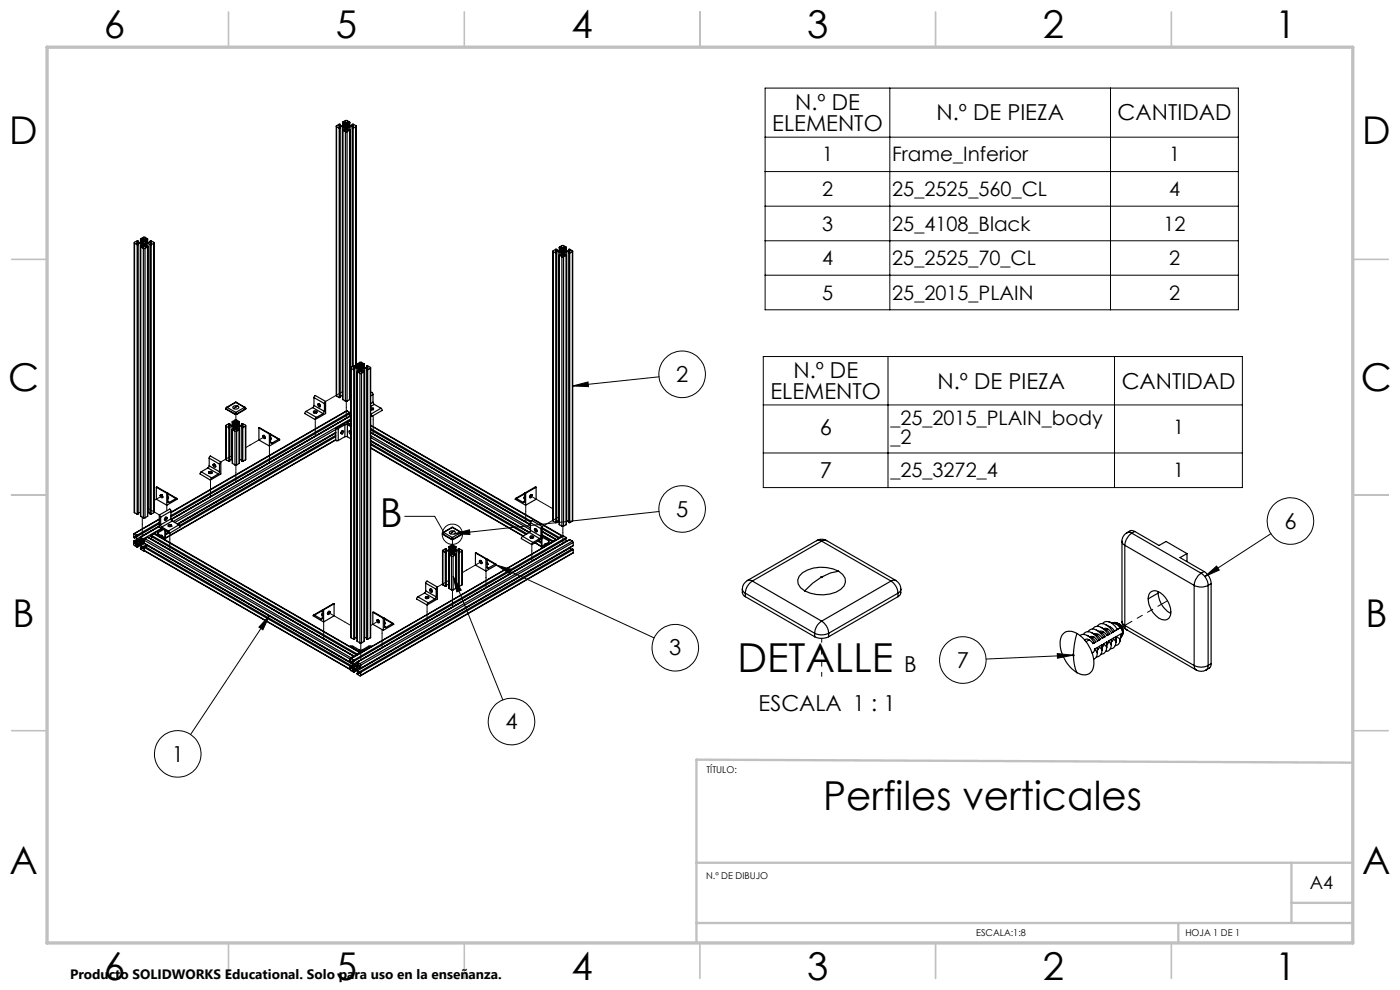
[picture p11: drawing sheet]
<svg xmlns="http://www.w3.org/2000/svg" width="297mm" height="210mm" viewBox="0 0 297 210" stroke-linecap="round" stroke-linejoin="round" font-family="sans-serif">
<g fill="none" stroke="#000" stroke-width=".21">
<path d="M162.3 18.7h100.4v47h-100.4zM188.8 18.7v47M235.6 18.7v47M162.3 29.1h100.4M162.3 36.4h100.4M162.3 43.7h100.4M162.3 51.1h100.4M162.3 58.4h100.4M139.8 79.9l-18.3 2M161.9 75.6h101.7v27.8h-101.7zM188.4 75.6v27.8M236.4 75.6v27.8"/>
<path d="M121.5 81.9l3.2-.9 .1 1zM161.9 85.9h101.7M161.9 96.1h101.7M85.9 109.5h6.3l1.7 3.1M96.3 113.2l3.3-.8 .1 1zM105.3 119.9l33.5 15.4M105.3 119.9l3.2 .9-.4 .9zM139.8 108.5l-43.5 4.7M269.6 113.2l-14 9.1M57.2 130.6l-16.8 25.2M57.2 130.6l-1.4 3-.9-.6zM96.1 122.3l10.6 26.2"/>
<path d="M96.1 122.3l1.8 2.9-1 .3zM224.3 138.6l3.3 .4-3.3 .6zM227.6 139l-18.4 .8M255.6 122.3l2.5-2.2 .6 .8z"/>
<circle cx="144.7" cy="79.4" r="4.9"/>
<circle cx="96" cy="113.3" r="2.15"/>
<circle cx="144.7" cy="108" r="4.9"/>
<circle cx="273.7" cy="110.5" r="4.9"/>
<circle cx="143.3" cy="137.4" r="4.9"/>
<circle cx="37.7" cy="159.9" r="4.9"/>
<circle cx="108.5" cy="153.1" r="4.9"/>
<circle cx="204.2" cy="140" r="4.9"/>
</g>
<g fill="none" stroke="#c0c0c0" stroke-width=".35">
<path d="M48.5 2.5v7.5M98.5 2.5v7.5M148.5 2.5v7.5M198.5 2.5v7.5M248.5 2.5v7.5M2.5 55h7.5M287 55h7.5M2.5 105h7.5M287 105h7.5M2.5 155h7.5M287 155h7.5M48.5 200v7.5"/>
<path d="M98.5 200v7.5M148.5 200v7.5M198.5 200v7.5M248.5 200v7.5"/>
</g>
<path d="M287 161.8l-139.3-.7v38.9M147.7 195.8h139.3M147.7 183h139.3M250 195.8v4.2M274 183v12.8M274 191.5h13" fill="none" stroke="#c0c0c0" stroke-width=".5"/>
<path d="M10 10h277v190h-277z" fill="none" stroke="#c0c0c0" stroke-width=".7"/>
<path d="M121.5 81.9l3.2-.9 .1 1zM105.3 119.9l3.2 .9-.4 .9zM96.3 113.2l3.3-.8 .1 1zM96.1 122.3l1.8 2.9-1 .3zM57.2 130.6l-1.4 3-.9-.6zM255.6 122.3l2.5-2.2 .6 .8zM224.3 138.6l3.3 .4-3.3 .6z" fill="#000"/>
<g fill="none" stroke="#000" stroke-width=".25">
<path d="M71.3 26.8l.1 57.2M71.4 26.9l.6 .3M71.4 26.9v57.1M72 26.6v.1h.6M72 26.6v.1M72 27.2v57.1M72 26.8l-.1 .1 .3 .3h-.2M72 26.8h.6M72 26.8v.2M72.1 26.4l-.1-.1-.6 .4v.2M72.1 26.4l-.1 .2M72.1 26.4v.3"/>
<path d="M72.2 27.1v57.2h-.2M72.2 26.4v.3M72.6 26.8l.3 .1M72.6 26.8l.1 58M72.7 26v.7M72.7 27.6l.6 .3M72.7 27.6v57.2M72.9 26h-.2l.7-.5 .8 .5h-.2M72.9 27.5l-.2 .1M72.9 26.6l-.3 .1M72.9 26.9l.3 .1M72.9 26v.6"/>
<path d="M72.9 26.9v.6M73.1 25.9h.2v.4M73.1 25.9l-.2 .1M73.1 25.9v.6M73.2 26.7a.26 .26 0 0 1 .3-.1 .26 .26 0 0 1 .2 .3h-.4zM73.2 27l.1 .6-.4-.1M73.2 27v.6M73.2 26.6v.3M73.3 27.9h.3M73.3 27.9v57.2M73.3 26.3l-.4 .3M73.6 27.9v57.2"/>
<path d="M73.7 27l-.1 .6 .4-.1M73.7 27v.6M73.8 25.9h-.2v.5l.4 .2M73.8 25.9l.2 .1M73.8 25.9v.6M74 26.6l.3 .1M74 27.5l.2 .1M74 26.9l-.3 .1M74 26v.6M74 26.9v.6M74.2 27.6l-.6 .3M74.2 27.6v57.2"/>
<path d="M74.2 26v.7M74.3 26.8l-.3 .1M74.3 26.8l-.1 58M74.3 26.8h.5M74.7 26.4v.3M74.7 27.1v50.7M74.8 27.1l.1 .1M74.8 26.8l.2 .1-.2 .2M74.8 26.8v.2M74.9 26.6v.1h-.6M74.9 26.6l-.2-.2 .1-.1 .7 .4v.2M74.9 26.6v.1"/>
<path d="M74.9 27.2v50.5M75.5 26.9l-.6 .3M75.5 26.9v51.1M75.6 26.8v51.2M28.5 51.5v57.3M28.5 51.6l.6 .3M28.5 51.6v57.2M29.1 51.3l1 .1M29.1 51.3v.1M29.1 51.9v57.2M29.2 51.6l-.1 .1 .2 .2h-.2M29.2 51.6h.6"/>
<path d="M29.2 51.6v.1M29.3 51.2v-.1h-.2l-.6 .3v.2M29.3 51.2l-.2 .1M29.3 51.2v.2M29.3 51.9v57.2h-.2M29.3 51.1v.3M29.8 51.6h.3M29.8 51.6v57.2M29.8 52.3v57.2M29.8 50.7v.7M29.8 52.4l.6 .3M29.8 52.4v57.1"/>
<path d="M30.1 50.8l-.3-.1 .6-.4h.3l.6 .4-.2 .1M30.1 52.3h-.3v.1M30.1 51.6l.2 .2M30.1 50.8v.6M30.1 51.6v.7M30.2 50.7h.2v.4l-.3 .3M30.2 50.7l-.1 .1M30.2 50.7v.6M30.3 51.4a.33 .33 0 0 1 .6 .2 .3 .3 0 0 1-.4 .1 .3 .3 0 0 1-.2-.3zM30.3 51.8l.1 .5h-.3M30.3 51.4v.2M30.3 51.8v.6"/>
<path d="M30.4 52.7h.4M30.4 52.7v57.1M30.8 52.7v57.1M30.8 51.8l-.1 .5h.4M30.8 51.8v.6M30.9 50.7h-.2v.4l.4 .3M30.9 50.7l.2 .1M30.9 50.7v.6M31.1 52.3h.2v.1M31.1 51.6l-.3 .2M31.1 50.8v.6M31.1 51.6v.7"/>
<path d="M31.3 52.4l-.5 .3M31.3 52.4v57.1M31.3 52.3v57.2M31.3 50.7v.7M31.4 51.6h-.3M31.4 51.6h.6M31.4 51.6v57.2M31.8 51.9v57.1l.3 .1M31.9 51.1v.3M32 51.6l.1 .1-.3 .2h.3M32 51.6v.1M32.1 51.3l-1 .1"/>
<path d="M32.1 51.3l-.2-.2 .7 .3v.2M32.1 51.3v.1M32.1 51.9v57.2M32.6 51.6l-.5 .3M32.6 51.6v57.2M32.7 51.5l-.1 57.3M117.3 53.3l.1 57.3M117.4 53.4l.5 .3M117.4 53.4v57.2M117.9 53.1h1M117.9 53.1v.1M117.9 53.7v57.2"/>
<path d="M118 53.4h-.1l.2 .3h-.2M118 53.4h.6M118 53.4v.1M118.1 53l-.2-.2-.6 .4 .1 .2M118.1 53l-.2 .1M118.1 53v.2M118.1 53.6v57.2l-.2 .1M118.1 52.9v.3M118.6 53.4h.3M118.6 53.4v57.1M118.6 54.1l.1 57.2M118.6 52.5v.7"/>
<path d="M118.7 54.1l.5 .4M118.7 54.1v57.2M118.9 54l-.2 .1M118.9 52.5l-.3-.1 .7-.3 .9 .3-.3 .1M118.9 53.4l.2 .2M118.9 52.5v.6M118.9 53.4v.6M119 52.4h.2v.5l-.3 .2M119 52.4l-.1 .1M119 52.4v.6M119.1 53.6l.1 .2M119.1 53.6v.5"/>
<path d="M119.2 53.2h.5a.25 .25 0 0 1-.3 .3 .25 .25 0 0 1-.2-.3zM119.2 53.2v.2M119.2 54.5h.4M119.2 54.5v57.1M119.2 53.8v.3l-.3-.1M119.2 53.8v.3M119.6 54.5v57.1M119.7 53.6l-.2 .5 .4-.1M119.7 53.6v.5M119.7 52.4h-.2v.5l.4 .3M119.7 52.4l.2 .1M119.7 52.4v.6"/>
<path d="M119.9 54h.2v.1M119.9 53.2h.3M119.9 53.4l-.2 .2M119.9 52.5v.7M119.9 53.4v.6M120.1 54.1l-.5 .4M120.1 54.1v57.2M120.2 54.1l-.1 57.2M120.2 52.5v.7M120.2 53.4h-.3M120.2 53.4h.6M120.2 53.4v57.1"/>
<path d="M120.6 53.6v57.2l.3 .1M120.6 52.9v.3M120.7 53l.1-.2 .7 .4-.1 .2M120.7 53l.2 .1M120.7 53v.2M120.8 53.4l.1 .1-.3 .2h.3M120.8 53.4v.1M120.9 53.1v.1h-.7M120.9 53.1v.1M120.9 53.7v57.2M121.4 53.4l-.5 .3M121.4 53.4v57.2"/>
<path d="M121.5 53.3l-.1 57.3M74.4 78l.1 57.3M74.5 78.1l.5 .3M74.5 78.1v57.2M75 77.8l.1 .2 .9-.1M75 77.8v.1M75 78.4v57.2M75.1 78.1l-.1 .1 .2 .2h-.2M75.1 78.1h.6M75.1 78.1v.2M75.2 77.7l-.2-.1-.5 .3v.2M75.2 77.7l-.2 .1"/>
<path d="M75.2 77.7v.3M75.2 78.4v57.2h-.2M75.7 78.1l.3 .1M75.7 78.1v57.2M75.7 78.8l.1 57.3M75.7 77.2v.8M75.8 78.9l.5 .3M75.8 78.9v57.2M76 77.3l-.3-.1 .7-.4h.3l.6 .4-.3 .1M76 78.2l.3 .1M76 77.3v.6M76 78.2v.6"/>
<path d="M76.2 77.2h.2v.4l-.4 .3M76.2 77.2l-.2 .1M76.2 77.2v.6M76.2 78a.27 .27 0 0 1 .4-.2 .27 .27 0 0 1 .1 .4h-.4zM76.3 78.3l.1 .6h-.6M76.3 78.3v.6M76.3 77.9v.3M76.3 79.2h.4M76.3 79.2v57.2M76.7 79.2v57.2M76.8 78.3l-.1 .6 .3-.1M76.8 78.3v.6"/>
<path d="M76.9 77.2h-.2v.4l.3 .3M76.9 77.2l.1 .1M76.9 77.2v.6M77 78.8h.3l-.6 .4M77 78.2l-.2 .1M77 77.3v.6M77 78.2v.6M77.3 77.2v.8M77.3 78.8v57.3M77.4 78.1l-.4 .1M77.4 78.1h.5M77.4 78.1v57.2"/>
<path d="M77.8 78.4v57.2h.2M77.8 77.7v.3M77.8 77.7l.2-.1 .6 .3v.2M77.8 77.7l.2 .1M77.9 78.1l.1 .1-.2 .2h.2M77.9 78.1v.2M78 77.8v.2l-1-.1M78 77.8v.1M78 78.4v57.2M78.6 78.1l-.6 .3M78.6 78.1v57.2M78.6 78v57.3"/>
<path d="M44.1 99.3l2.2 1.2M44.1 99.3l-1.4 .8M44.4 97.2l.2-.5 2.2 1.3M44.4 98.8l-.3 .5M44.4 97.2l2.2 1.3M44.4 98.8l2.2 1.3M44.4 97.2v1.6M45.2 98.6a.32 .32 0 0 0 .1 .4 .32 .32 0 0 0 .5-.1M45.2 98.6a.3 .3 0 0 1 .4-.1 .3 .3 0 0 1 .2 .3v.1M45.5 98.5l.3 .4M45.5 98.5l-.3 .1M45.5 98.5h.1"/>
<path d="M46.6 98.5v1.6M46.8 98l-.2 .5M46.8 98v2.5l-2.2 1.3M47.9 90.3l.1 7.2M47.9 86.6l.1 .2M47.9 86.6l.1 .1M48 90.4l.5 .3M48 97.5l.5 .4M48 90.4v7.1M48 86.7v.1M48 86.7l1.8 1.1M48 86.8l1.8 1.1"/>
<path d="M48 86.4l-.1 .2M48 86.4h.2M48.2 86.4l-.2 .3M48.2 86.4l1.8 1.1M48.5 90.1l.3-.2-.1-.1-.7 .4v.2M48.5 90.1l.1 .1h.9M48.5 90.1v.1M48.5 90.7v7.2M48.6 90.4l-.1 .1 .3 .2h-.3M48.6 90.4h.6M48.6 90.4v.1M48.8 90.7v7.1l-.3 .1"/>
<path d="M48.8 89.9v.3M48.8 97.5h.4M49.2 90.4h.3M49.2 97.5h.1M49.2 90.4v7.1M49.2 89.5v.7M49.3 91.1v7.2M49.3 91.1l.5 .4M49.3 98.3l.5 .3M49.5 89.6l-.3-.1 .8-.4 .8 .4-.2 .1M49.5 91l-.2 .1M49.5 90.4l.3 .2"/>
<path d="M49.5 89.6v.6M49.5 90.4v.6M49.7 89.5h.2v.3M49.7 89.5l-.2 .1M49.7 89.5v.6M49.8 90.6l.1 .5-.4-.1M49.8 90.6v.6M49.8 90.2a.25 .25 0 0 1 .3-.1 .25 .25 0 0 1 .1 .3 .25 .25 0 0 1-.3 .1 .25 .25 0 0 1-.1-.3zM49.8 90.2v.2M49.8 91.5h.4M49.8 98.6h.4M49.8 87.8h.4"/>
<path d="M49.8 87.9h.4M49.8 87.8v.1M49.8 91.5v7.1M49.9 85.4h.3M49.9 89.8l-.4 .4M49.9 85.4h.1M49.9 85.4l-1.9 1M50 86.3l-.4 .4M50 86.3h.1M50 87.5l.2 .3M50 87.5l-.2 .3M50 85.4h.2"/>
<path d="M50 85.4l-1.8 1M50 85.4l1.9 1M50.2 85.4l1.8 1M50.2 87.8v.1M50.2 91.5v7.1M50.3 90.6l-.1 .5 .4-.1M50.3 90.6v.6M50.4 89.5h-.2v.4l.4 .3M50.4 89.5l.2 .1M50.4 89.5v.6M50.5 86.2l-.5 .1M50.5 86.2h.1a.58 .58 0 0 1-.4 .6 .58 .58 0 0 1-.6-.1"/>
<path d="M50.5 86.2a.58 .58 0 0 0-.7-.2 .58 .58 0 0 0-.3 .6l.1 .1M50.6 91l.1 .1M50.6 90.4l-.3 .2M50.6 89.6v.6M50.6 90.4v.6M50.7 91.1l-.5 .4M50.7 91.1v7.2M50.7 98.3l-.5 .3M50.8 91.1l-.1 7.2M50.8 89.5v.7M50.8 97.5h.5M50.8 90.4h-.2"/>
<path d="M50.8 90.4h.6M50.8 90.4v7.1M51.3 90.7v7.1l.2 .1M51.3 89.9v.3M51.3 90l.2-.2 .6 .4v.2M51.3 90l.2 .1M51.3 90v.2M51.4 90.4l.1 .1-.2 .2h.2M51.4 90.4v.1M51.5 90.1v.1h-.9M51.5 90.1v.1M51.5 90.7v7.2"/>
<path d="M51.9 86.4l.1 .3M51.9 86.4h.1M51.9 86.4l-1.9 1.1M52 86.4l.1 .2M52 86.7l-1.8 1.1M52 86.7v.1M52 86.8l-1.8 1.1M52.1 90.4l-.6 .3M52.1 90.4v7.1M52.1 97.5l-.6 .4M52.1 90.3v7.2M52.1 86.6l-.1 .2"/>
<path d="M52.1 86.6l-.1 .1M54.9 90.8l4.4 2.4M54.9 90.8v2.5l2.2 1.3M54.9 90.8l2.2 1.3M55.8 92.5a.31 .31 0 0 0 .1 .4 .31 .31 0 0 0 .4-.1M55.8 92.5v-.1a.38 .38 0 0 1 .4 .1 .38 .38 0 0 1 .1 .3M56 92.4l.3 .5M56 92.4l-.2 .1M56 92.3v.1M56 92.4h.1M57.1 92.1l.2-.1 .1 .2M57.1 92.1v2.5"/>
<path d="M57.4 93.8l.1 .2h.2M57.4 92.8l.1 .1-.1 .3M57.4 92.2v1.6M57.4 93.8l.3 .2M57.4 92.2l1.7 1M59.1 93.2l.2 .1-2.2 1.3M59.1 93.2l-1.4 .8M64.9 87.3l-.2 .4 2.2 1.3M64.9 87.3l2.2 1.2M66.3 86.5l2.2 1.2M66.3 86.5l-1.4 .8M66.6 87.6h.1"/>
<path d="M66.6 84.3l.3-.4 2.2 1.3M66.6 87.2l-.1 .1a.39 .39 0 0 0 .2 .3 .39 .39 0 0 0 .4 0M66.6 87.2a.32 .32 0 0 1 .4 0 .32 .32 0 0 1 .1 .4M66.6 86l-.3 .5M66.6 87.6h.6M66.6 84.3l2.2 1.3M66.6 86l2.2 1.3M66.6 84.3v1.7M66.6 87.2v.4M67.1 88.5l-.2 .5M67.4 85.8a.32 .32 0 0 0 .2 .4 .32 .32 0 0 0 .4-.1M67.4 85.8a.3 .3 0 0 1 .4-.2 .3 .3 0 0 1 .2 .4v.1"/>
<path d="M67.7 85.6l.3 .5M67.7 85.6l-.3 .2M67.7 85.6h.1M68.5 87.7l-1.4 .8M68.8 87.3l-.3 .4M68.8 85.6v1.7M69.1 85.2l-.3 .4M69.1 85.2v2.5l-2.2 1.3M71.2 90.9h.6M71.2 90.9v2.5h.6M71.2 91.8l-33.6 19.4M71.2 92.3l-33.1 19.2"/>
<path d="M71.2 93.3l-36.1 20.9M71.2 91.1l-34.1 19.7M71.2 91.7l-33.6 19.5M71.2 92.6l-33 19.1M71.2 93.3l-36.1 20.8M71.2 91.9l-33.5 19.3M71.4 84l.6 .3M71.8 90.9v2.5M72.2 84h.4M72.4 91.9l.2 .1M72.4 91.9h-.1M72.6 91.6l-.2 .1"/>
<path d="M72.6 91.4l.1-.1a.39 .39 0 0 1 .2 .4 .39 .39 0 0 1-.3 .3M72.6 91.4a.34 .34 0 0 0-.3 .3 .34 .34 0 0 0 .3 .3M72.6 91.4l-.2 .5M72.6 84h.1M72.7 84.8l.6 .3M73.2 90.1h.5M73.2 92.6h.5M73.2 90.1l-1.4 .8M73.2 90.1v2.5M73.2 92.6l-1.4 .8M73.3 85.1h.3M73.6 87.2l-37.3 21.4"/>
<path d="M73.6 87.2l.6 .3M73.6 87.2l-37.3 21.6M73.7 89.6l-.2 .1M73.7 89.6l.7 .4M73.7 90.1l.7 .4M73.7 90.1v2.5M73.7 92.6l.7 .5M74 87.9l.2 .4M74.2 87.5v.2l-37.9 21.9M74.2 84.8l-.6 .3M74.2 87.5l-37.9 21.9M74.2 89.2l.2 .1"/>
<path d="M74.2 89.2l-.5 .4M74.2 89.2l.2 .2M74.2 88.3h.1M74.2 84h.2M74.2 88.3l-37.9 21.9M74.3 91.4l.1 .3M74.3 92l.1 .1M74.3 91.6h.1M74.4 89.3h.1M74.4 91.5l-.2-.2a.39 .39 0 0 0-.2 .4 .39 .39 0 0 0 .3 .3M74.4 88.2l-38.1 22M74.4 90.2l-1-.6-2.2 1.3"/>
<path d="M74.4 88.9l-37.7 21.7M74.4 92h-.1M78.6 83.4l.3-.2 .2 .5M78.6 86.6h.6M78.6 86.9h.6M78.6 93.5l33.7 19.5M78.6 91.7l33.9 19.7M78.6 94.1l33.2 19.1M78.6 91.2l34 19.6M78.6 95.1l32.3 18.6M78.6 90.2l40.7 23.5M78.6 88.2l.3 .1"/>
<path d="M78.6 92.8l33.9 19.6M78.6 92.4l33.9 19.6M78.6 93.4l33.7 19.5M78.6 94.3l33 19.1M78.6 90.9l34 19.7M78.6 95l32.4 18.7M78.6 90.3l40.6 23.4M78.6 91.7l33.9 19.6M78.6 93.6l33.7 19.4M79.1 85.3l.3 .5M79.1 85.3l-.5 .3M79.1 83.7v1.6"/>
<path d="M79.1 83.7l-.5 .3M79.2 86.6a.37 .37 0 0 1-.2 .4 .37 .37 0 0 1-.4-.1M79.2 86.6v.3M79.4 85.8l1.4 .8M79.4 85.8l-.8 .4M80.8 86.6l-2.2 1.3 .3 .4M80.8 86.6l.3 .5-2.2 1.2M28.5 113.2h-.1v.8h.1M28.5 114.9l-.1-.1v.9l.7 .4v-.3M28.5 113.8h.2l.4 .8M28.5 113.8v.2M28.5 114.9v.2"/>
<path d="M28.5 108.8l.6 .3M28.5 113.2l.6 .3M28.6 113.8h-.1M28.8 113.9l-.3 .1M28.8 114l-.3 .1M28.9 113.8l.2 .5M28.9 115.7l-.1-.1 .3-.3 .5 .2 .5 .8v.1M28.9 115.7l.2 .1M29 113.7l-.1 .1M29 114.4l-.6 .4M29.1 114.6l-.1 .5-.3 .2-.2-.2M29.1 114.6l-.6 .3"/>
<path d="M29.1 114.9l-.6 .2M29.1 113.5l.1 .3-.4-.2 .1 .2M29.1 114.3l.3 .2M29.3 114.8a.26 .26 0 0 1 .3 .1 .26 .26 0 0 1-.1 .4zM29.3 108.8h.5M29.4 114.5l.2 .1M29.4 115.5l-.5 .2M29.5 114.8l-.3 .1M29.6 115.6l-.5 .2M29.8 115.7l-.7 .4M29.8 114.2l.3 .3-.5 .1M29.8 114v.2"/>
<path d="M29.8 116.3v.2l.7 .4 .1-.2M29.8 109.5l.6 .3M29.8 114l.6 .3M29.8 116.3l.3 .1M29.9 115.1v-.2l.3-.2 .2 .4M29.9 115.4l.1 .3M29.9 115.1v.3M29.9 114.2l-.5 .3M30 115.7l.2 .5M30 116.2l-.2 .1M30.1 116.2l-.3 .1M30.1 114.4l-.5 .2"/>
<path d="M30.1 116.3v.1M30.4 115.1l.1 .2 .1-.1M30.4 114.8l-.5 .3M30.4 115.1l-.5 .3M30.4 116.1l-.2 .1M30.4 109.8h.4M30.4 114.3l.2 .3M30.6 116.1l-.2-.2v.3h-.2M30.6 114.6v.6M30.6 116.1v.7M30.6 116.7h.1M30.6 114.6h.1"/>
<path d="M30.6 115.2h.1M30.6 116.8l43.7 25.3v-.2M30.6 115.2l.1 .1M30.6 115.2v.1M30.6 116.8h-.1M30.6 115.2l43.7 25.2M30.6 116.8l43.7 25.1M30.6 116.1h.1M30.7 115.3l43.6 25.2M30.7 115.3l-.7 .4M30.8 114.3l-.2 .3 43.7 25.2M30.8 114.3l43.6 25.2"/>
<path d="M31.1 115.6l-.7 .3M31.2 115.7l-.2 .4M31.2 115.7l43.7 25.2M31.2 115.7l-.4 .2M31.3 115.7h-.1M31.3 109.5l-.5 .3M31.3 108.8h.1M31.3 114l43.8 25.2M31.3 114l-.5 .3M31.3 114l43.7 25.2M31.4 108.8h.4M32 113.8l43.7 25.2 .1-.3"/>
<path d="M32 113.8l-.5 .2M32.1 114.3h-.1M32.1 114.3l43.1 24.9M32.1 113.6l-.1 .2M32.1 113.6l43.7 25.1M32.3 113.9l-.2 .4M32.6 108.8l-.5 .3M32.6 113.2l43.8 25.2M32.6 113.2l-.5 .4M32.6 113.2l43.7 25.2M32.8 113.1l2.2 1.3M32.8 113.1v.1"/>
<path d="M33.2 103.4l.1-.1 4.2 2.4M33.2 103.4v2.5l2.2 1.3M33.2 103.4l2.2 1.2M33.6 113v.3M33.6 113.3l1.4 .8M33.8 109.2l.3 .5M33.8 111.7l-4 2.3M33.8 111.6l-4 2.3M33.8 111.1l-4.6 2.7M33.8 110.1l-5.4 3.1M33.8 109.2v2.6l2.2 1.3M33.8 110.8l-4.7 2.7"/>
<path d="M33.8 110.2l-5.3 3M33.8 111.6l-4.7 2.7M34 105.1a.34 .34 0 0 0 .1 .4 .34 .34 0 0 0 .4-.1M34 105.1v-.1a.36 .36 0 0 1 .4 0 .36 .36 0 0 1 .1 .4M34.1 111.3l.2 .5M34.1 109.7v1.6M34.1 113.6h.1M34.1 113.6h.3v.2M34.2 113.6h.1M34.3 104.9h.1M34.3 104.9l.2 .5M34.3 104.9l-.3 .2"/>
<path d="M34.3 112.1l-3.9 2.2M34.3 104.9v.1M34.3 111.8l1.4 .8M34.4 112.2l-1.6 .9M34.7 112.3l-1.1 .7M35 114.1v.3M35 112.5v1.6M35 114.4v.1M35 110.1l-.1 .1M35.1 112.6v2M35.1 112.6h.1M35.2 109.7l-.3 .5"/>
<path d="M35.2 112.6h-.1M35.2 109.7l.3 .2M35.2 109.7h.1M35.2 112.6l-.1 .1M35.4 104.6h.2v.2M35.4 104.6v2.6M35.5 109.9a.3 .3 0 0 0-.4-.2 .3 .3 0 0 0-.2 .4v.1M35.5 109.9a.32 .32 0 0 1-.2 .4 .32 .32 0 0 1-.4-.1M35.6 111.4a.37 .37 0 0 1 .5-.2 .37 .37 0 0 1 .2 .4 .4 .4 0 0 1-.4 .1 .4 .4 0 0 1-.3-.3zM35.6 106.4l.1 .2h.2M35.6 105.4l.2 .2-.1 .2M35.6 105.8h.1"/>
<path d="M35.6 104.8v1.6M35.6 105.7l.1 .1M35.6 106.4l.3 .2M35.6 104.8l1.7 1M35.7 112.9l-.6 .3M35.7 111.6h.6M35.7 112.6l.3 .5M35.9 113l-.8 .5M36.3 108.4l-.3-.4-2.2 1.2M36.3 110.1l.2 .4M36.3 108.4l-2.2 1.3M36.3 110.1l-2.2 1.2"/>
<path d="M36.3 108.4v1.7M36.3 111.6h.1M36.3 111.3v.3M36.5 110.5l-2.2 1.3M36.5 110.5l1.5 .8M37.3 105.8l.2-.1 .1 .2-2.2 1.3M37.3 105.8l-1.4 .8M38 111.3l.2 .5-2.2 1.3M38 111.3l-2.3 1.3M42.7 100.1l-.3 .4 2.2 1.3M42.7 100.1l2.2 1.3M44.3 100.1a.37 .37 0 0 0 .2 .4 .37 .37 0 0 0 .4-.1"/>
<path d="M44.3 100.1a.32 .32 0 0 1 .5-.1 .32 .32 0 0 1 .1 .4M44.3 100.4h.1M44.3 100.4h.6M44.3 100.1v.3M44.9 101.4l-.3 .4M46.3 100.5l-1.4 .9M46.6 100.1l-.3 .4M93.9 116.8v7.3M93.9 113.2v.2M93.9 113.2v.1M93.9 116.9l.6 .3M93.9 113.3v.1"/>
<path d="M93.9 116.9v7.2M93.9 113.3l1.9 1M93.9 113.4l1.9 1M94 113l-.1 .2M94 113h.1M94.1 113l-.2 .3M94.1 113l1.9 1M94.5 116.6l.9 .1M94.5 116.6v.1M94.5 117.2v7.2M94.6 116.9l-.2 .1 .3 .2h-.2M94.6 116.9h.6"/>
<path d="M94.6 116.9v.2M94.7 116.5l-.2-.1-.6 .3v.2M94.7 117.2v7.1l-.2 .1M94.7 116.5v.2M94.7 116.5l-.2 .1M94.7 116.4v.3M95.2 116.9l.2 .1M95.2 116.9v7.9M95.2 116v.7M95.2 117.7l.6 .3M95.2 117.7v7.1M95.4 117.6l-.2 .1"/>
<path d="M95.4 116.1l-.2-.1 .7-.4 .8 .4-.2 .1M95.4 117l.3 .1M95.4 116.1v.6M95.4 117v.6M95.6 115.9l.2 .1v.3l-.4 .4M95.6 115.9l-.2 .2M95.6 115.9v.6M95.7 116.8a.28 .28 0 0 1 .3-.2 .28 .28 0 0 1 .2 .3h-.5zM95.7 117.1l.1 .2v.4l-.4-.1M95.7 117.1v.6M95.7 116.7v.2M95.8 118h.3"/>
<path d="M95.8 114.3h.4M95.8 114.4h.4M95.8 114.3v.1M95.8 118v7.1M95.8 111.9h.3M95.8 111.9h.2M95.8 111.9l-1.8 1.1M96 112.8l-.5 .4M96 112.8h.1M96 114l.2 .3M96 114l-.2 .3M96 111.9h.1"/>
<path d="M96 111.9l-1.9 1.1M96 111.9l1.8 1.1M96.1 111.9l1.8 1.1M96.1 118v7.1M96.2 114.3v.1M96.2 117.1l-.1 .5h.4M96.2 117.1v.6M96.3 115.9l-.2 .1v.4l.4 .3M96.3 115.9l.2 .2M96.3 115.9v.7M96.4 112.7l-.4 .1M96.4 112.7a.36 .36 0 0 1 .1 .5 .36 .36 0 0 1-.5 .1l-.5-.1"/>
<path d="M96.4 112.7a.66 .66 0 0 0-1 .3l.1 .2M96.5 117.6l.2-.1v.2M96.5 117l-.3 .1M96.5 116.1v.6M96.5 117v.6M96.7 117.7l-.6 .3M96.7 117.7v7.1M96.7 117.6v7.2M96.7 116v.7M96.8 116.9l-.3 .1M96.8 116.9h.6M96.8 116.9v7.1"/>
<path d="M97.2 117.2v7.1l.2 .1M97.2 116.4v.3M97.3 116.5l.1-.1 .6 .3v.2M97.3 116.5l.1 .1M97.3 116.5v.2M97.4 116.9l.1 .1-.3 .2h.2M97.4 116.9v.2M97.4 116.6l.1 .1h-1M97.4 116.6v.1M97.4 117.2v7.2M97.8 113l.2 .3M97.8 113h.1"/>
<path d="M97.8 113l-1.8 1M97.9 113l.2 .2M98 116.9l-.6 .3M98 113.3v.1M98 116.9v7.2M98 113.3l-1.8 1M98 113.4l-1.8 1M98.1 116.8l-.1 7.3M98.1 113.2l-.1 .2M98.1 113.2l-.1 .1M100.9 117.3h.1l4.2 2.4M100.9 117.3v2.6l2.2 1.2"/>
<path d="M100.9 117.3l2.2 1.3M101.7 119.1a.32 .32 0 0 0 .1 .4 .32 .32 0 0 0 .5-.1M101.7 119.1v-.2a.38 .38 0 0 1 .4 .1 .38 .38 0 0 1 .2 .4M102 118.9l.3 .5M102 118.9l-.3 .2M102 118.9h.1M103.1 118.6l.3 .1M103.1 118.6v2.5M103.4 119.4v.3M103.4 119.7h.1M103.4 118.7v1.7M103.4 118.7l1.6 1"/>
<path d="M105 119.7h.2l.1 .2-2.2 1.2M105 119.7l-1.4 .8M109.6 105.8l-.2-.1-.1 .2 2.2 1.3M109.6 105.8l1.4 .8M110.9 113.8l-.3 .5 2.2 1.2M110.9 113.8l2.2 1.3M111.2 105.8h.1M111.3 106.4l-.1 .2h-.2M111.3 105.4l-.2 .1 .1 .3M111.3 104.8v1.6M111.3 105.7l-.1 .1M111.3 106.4l-.3 .2"/>
<path d="M111.3 104.8l-1.7 1M111.5 104.6h-.2v.2M111.5 104.6v2.6M112.3 113l2.2 1.3M112.3 113l-1.4 .8M112.5 105l.2-.1a.34 .34 0 0 1 .1 .5 .34 .34 0 0 1-.4 .1zM112.5 110.9l.3-.5 2.2 1.3M112.5 113.8a.36 .36 0 0 0 .2 .4 .36 .36 0 0 0 .4-.1M112.5 113.8a.39 .39 0 0 1 .4-.1 .39 .39 0 0 1 .3 .3l-.1 .1M112.5 112.5l-.2 .5M112.5 114.1h.1M112.5 114.1h.6"/>
<path d="M112.5 110.9l2.3 1.2M112.5 112.5l2.3 1.3M112.5 110.9v1.6M112.5 113.8v.3M112.6 104.9h.1M112.6 104.9l-.3 .5M112.6 104.9l.3 .2M112.7 114l.2 .2M113.1 115.1l-.3 .4M113.4 112.3a.36 .36 0 0 0 .1 .4 .36 .36 0 0 0 .4 0v-.1M113.4 112.3v-.1a.36 .36 0 0 1 .4 0 .36 .36 0 0 1 .1 .4M113.5 115.1l1.4 .9"/>
<path d="M113.5 115.1l1.4 .8M113.6 112.2l.3 .5M113.6 112.2l-.2 .1M113.6 112.1v.1M113.7 103.4l-.2-.1-4.1 2.4M113.7 103.4l-2.2 1.2M113.7 103.4v2.5l-2.2 1.3M114.1 114.8l.8 .4M114.3 114.7l.6 .3M114.5 114.3l-1.4 .8M114.7 114.4l.2 .1M114.8 113.8l-.3 .5"/>
<path d="M114.8 112.1v1.7M114.8 114.4h.1M114.8 114.4l.1 1.9M115 115.8v.4M115 116.2v.1M115 112.2l3.5 2 .1-.2M115 111.7l-.2 .4M115 112.7l2.9 1.7M115 111.7v4.1M115 114.3l-2.2 1.2M115 113.6l2.2 1.3M115 113.9l1.4 .8"/>
<path d="M115 113.4l2.3 1.4M115 112.8l2.9 1.6M115 111.9l3.6 2.1M115 112.7l3.1 1.8M115.8 115.3v.1M115.8 115.3h-.2l-.1 .2M115.8 115.3h.1M116.4 114.7v.3M116.4 115l-1.4 .8M117.2 114.9l-2.2 1.3M117.2 114.9v.1M117.3 114.8l-.1 .1"/>
<path d="M117.4 110.6l.5 .3M117.9 114.4l.1 .1M117.9 114.4l-.6 .4M118.1 110.5h.5M118.7 111.3l.5 .3M119.2 113.7h.1M119.2 113.7l-.6 .3M119.2 111.6h.4M119.6 113.7l-45.2 26M119.6 113.7l-45.1 26M119.6 113.7l.5 .3M119.9 114.4l.3 .4"/>
<path d="M120.1 114l.1 .3-45.1 26M120.1 111.3l-.5 .3M120.1 114l-45.1 26M120.2 110.5h.1M120.2 114.8l-45.1 26M120.2 114.8h.1M120.2 110.5h.4M120.9 114.5l-45.2 26M120.9 114.5l-45.1 26M120.9 114.5l.5 .3M120.9 116.1l.1 .1M121 116.2l-45.1 26"/>
<path d="M121 116.2l.2 .4M121.4 114.8l.2 .3M121.4 110.6l-.5 .3M121.4 114.8l-45.1 26M121.6 115.7v.1M121.6 116.6l-.2-.2-45 26M121.6 117.2l-45.1 26.2M121.6 115.7l-45.1 26.1M121.6 115.1l-45.1 26M121.6 115.1v.6M121.6 116.6v.6M121.6 116.6l-45.1 26"/>
<path d="M121.6 117.2l-45.1 26.1M173.2 114.7a2.13 2.13 0 0 1 2.2 0M173.2 114.7l.5-.1 .6 .2M173.2 114.7l-14.7 8.4M174.3 114.8l-14.7 8.5M174.3 114.8l14.7 8.5M175.4 114.7l-.5-.1-.6 .2M175.4 114.7l14.7 8.4M238 114.8l.2 .6 .4 .3M238 114.8v17M238.6 115.7l14.7 8.5M238.6 115.7v17"/>
<path d="M239.1 113a2 2 0 0 0-1.1 1.8M239.1 113l.5-.1 .5 .2M240.1 113.1a3.6 3.6 0 0 0-1.5 2.6M240.1 113.1l14.7 8.5M240.7 112.7l-.4-.1a1.3 1.3 0 0 0-1.2 .4M240.7 112.7l5.2 3 1.5-.8 4.4 2.5M240.7 112.7l-.6 .4M251.8 117.4l-1.5 .9 5.1 2.9M251.8 117.4v1.7M66.7 130.5l-.3 .1 2.3 1.3M66.7 130.5l1.4 .8M68.4 131.2l-.1 .1h-.2"/>
<path d="M68.4 130.2v.3M68.4 130.5h.1M68.4 129.5v1.7M68.4 131.2l-.3 .1M68.4 129.5l-1.7 1M68.4 129.4l-1.9 1.1M68.7 129.4l-.3 .1M68.7 129.4v2.5M69.7 129.7h.1M69.8 129.7l-.3 .5M69.8 129.7l.2 .1M69.8 129.7h.1"/>
<path d="M70 129.8v-.1a.38 .38 0 0 0-.4 .1 .38 .38 0 0 0-.1 .4M70 129.8a.32 .32 0 0 1-.1 .5 .32 .32 0 0 1-.4-.1M70.9 128.1l-.2-.1-2.2 1.4M70.9 128.1l-2.2 1.3M70.9 128.1v2.5l-2.2 1.3M74.3 139.8v.6M74.3 137.1l.5-.1 1.6 1 1.8-1 .5 .1M74.3 137.1v.1M74.3 137.1l2.2 1.3 2.2-1.3M74.4 139.5l-.1 .3M74.5 139.7l-.2 .1v.7M74.5 135.3l.5 .3"/>
<path d="M74.5 139.7l.5 .3M75 139.2l.1 .1M75 139.2l-.6 .3M75.2 135.3h.5M75.7 135.3h.1M75.8 136.1l.5 .3M76.3 138.4l.2 .1M76.3 138.4l-.5 .3M76.3 136.4h.4M77.3 136.1l-.6 .3M77.3 136v.1M77.3 135.3h.5"/>
<path d="M78.6 135.3l-.6 .3M78.7 137.1v.1M79.1 129.9l.2-.1 4.1 2.4M79.1 129.9l2.2 1.3M79.1 129.9v2.5l2.2 1.3M79.9 131.6a.32 .32 0 0 0 .2 .4 .32 .32 0 0 0 .4-.1M79.9 131.6v-.1a.41 .41 0 0 1 .6 .4M80.2 131.5l.3 .5M80.2 131.5l-.3 .1M80.2 131.4v.1M80.2 131.5h.1M81.3 131.2l.2-.1 .1 .2"/>
<path d="M81.3 131.2v2.5M81.6 132.9l.1 .2h.1M81.6 131.9v.4M81.6 132.3h.1M81.6 131.3v1.6M81.6 132.9l.2 .2M81.6 131.3l1.7 1M83.3 132.3l.1-.1 .1 .2-2.2 1.3M83.3 132.3l-1.5 .8M88.7 126.6l-.3 .5 2.2 1.2M88.7 126.6l2.1 1.3M90.1 125.8l2.2 1.3"/>
<path d="M90.1 125.8l-1.4 .8M90.3 126.9h.1M90.3 123.7l.3-.4 2.2 1.2M90.3 126.6l-.1 .1a.36 .36 0 0 0 .3 .3 .36 .36 0 0 0 .4-.1M90.3 126.6a.33 .33 0 0 1 .4-.1 .33 .33 0 0 1 .2 .4M90.3 125.3l-.2 .5M90.3 126.9h.6M90.3 123.7l2.2 1.3M90.3 125.3l2.2 1.3M90.3 123.7v1.6M90.3 126.6v.3M90.8 127.9l-.2 .4"/>
<path d="M91.2 125.2a.36 .36 0 0 0 .1 .4 .36 .36 0 0 0 .4 0v-.1M91.2 125.2v-.1a.36 .36 0 0 1 .4 0 .36 .36 0 0 1 .1 .4M91.4 125h.1M91.4 125l.3 .5M91.4 125l-.2 .2M92.3 127.1l-1.5 .8M92.5 126.6l-.2 .5M92.5 125v1.6M92.8 124.5l-.3 .5M92.8 124.5v2.6l-2.2 1.2M93.9 124.1l.6 .3M94.7 124h.5"/>
<path d="M95.2 124.8l.6 .3M95.8 125.1h.3M96.7 124.8l-.6 .3M96.7 124h.1M96.8 124h.4M98 124.1l-.6 .3M103.4 120.4v.1h.2M103.4 120.4l.2 .1M157.5 125a1.41 1.41 0 0 0 .6 1.6M157.5 125l.2 .4 .4 .4M158.1 125.8l14.7 8.5M158.1 125.8v.8"/>
<path d="M158.1 126.6l14.7 8.5M158.5 123.1a2.11 2.11 0 0 0-1 1.9M158.5 123.1h.5l.6 .2M159.6 123.3a3.3 3.3 0 0 0-1.5 2.5M159.6 123.3l14.7 8.5M172.8 134.3a3.3 3.3 0 0 0 3 0M172.8 135.1a3.3 3.3 0 0 0 3 0M172.8 134.3v.8M174.2 122.5l-1.8 1.2-1.7 1.6M174.3 131.8a3.2 3.2 0 0 1 1.5 2.5M174.3 131.8a3.2 3.2 0 0 0-1.5 2.5M174.4 122.3v.2h-.2"/>
<path d="M174.4 122.3h-.2v.2M175.8 134.3v.8M177.9 121.2l-1.7 .3-1.8 .8M177.9 121.2a2.15 2.15 0 0 1 1.4 1.7 2.15 2.15 0 0 1-.9 2.1 7.8 7.8 0 0 1-7.7 .3M177.9 121.2a7.8 7.8 0 0 0-7.6 .3 2.12 2.12 0 0 0-1.1 2.1 2.12 2.12 0 0 0 1.5 1.7M189 123.3a3.3 3.3 0 0 1 1.5 2.5M189 123.3l-14.7 8.5M190.1 123.1a2.18 2.18 0 0 1 1 1.9M190.1 123.1h-.5l-.6 .2M190.5 125.8l-14.7 8.5M190.5 125.8v.8M190.5 126.6l-14.7 8.5"/>
<path d="M191.1 125a1.33 1.33 0 0 1-.6 1.6M191.1 125l-.1 .4-.5 .4M227.7 139.1a9.2 9.2 0 0 0 .8 3.6M227.7 138.8l.2 .2-.2 .1M227.7 138.8l-.1 .1 .1 .2M228.5 134.4l-.6 2.3-.2 2.1M228.5 134.4a7.3 7.3 0 0 1 3.3 7.5 2.15 2.15 0 0 1-3.3 .8M228.5 134.4a2.15 2.15 0 0 0-2.5-.3 2.15 2.15 0 0 0-1.1 2.1 8.1 8.1 0 0 0 3.6 6.5M229.1 134.8a1.79 1.79 0 0 1 2.4 .6l.7 .9M229.8 134.6a1.3 1.3 0 0 1 2.1-.2l1.3 1.4M230.6 134.8l1.1 .6M230.8 134a1.3 1.3 0 0 1 2.1-.2l1.2 1.4"/>
<path d="M231.1 135.7l-.6-.1-.4 .1M231.1 135.7l-.7 .4M231.2 135.1l.5-.1 .4 .1M231.6 134.2l1.1 .6M231.7 135.4l.8 .8-.7 .3-.7-.8M231.8 133.4a1.4 1.4 0 0 1 2.3 .1l1 1.1M232.1 135.1l-.4 .3M232.2 137.7l-.1 .4-.4 .4M232.2 134.5l.5-.1 .3 .2M232.2 137.7l.6 .7M232.6 133.7l1.1 .5M232.7 134.8l.8 .8-.7 .4-.7-.9"/>
<path d="M232.8 138.4l-.2 .9-.6 .5M232.8 132.8a1.28 1.28 0 0 1 2.1-.1l1.2 1.3M232.8 137.3v1.3M232.8 137.3l-.6 .4M232.8 137.3v1.1M233 134.6l.8 .8M233 134.6l-.3 .2M233.2 137.1l-.1 .4-.3 .4M233.2 133.9h.4l.4 .1M233.2 137.1l.6 .8M233.6 133.1l1.1 .6M233.7 134.2l.8 .8"/>
<path d="M233.8 137.9a1.29 1.29 0 0 1-1.2 1.4M233.8 136.7v1.3M233.8 136.7l-.6 .4M233.8 136.7v1.2M233.9 132.3a1.41 1.41 0 0 1 2.2 .1l.9 1.1M234 134l.8 .8M234 134l-.3 .2M234.1 135.2l-.3 .2M234.2 136.6l-.1 .4-.3 .3M234.2 133.4l.4-.1 .4 .1M234.2 136.6l.6 .7M234.5 135l-.7 .4"/>
<path d="M234.5 135l-.4 .2M234.6 132.5l1.3 .7 .5 .7M234.7 133.7l.7 .8M234.8 137.3a1.28 1.28 0 0 1-1.2 1.4M234.8 136.2v1.2M234.8 136.2l-.6 .4M234.8 136.2v1.1M235 133.4l.8 .9M235 133.4l-.3 .3M235.1 134.6l-.3 .2M235.2 136l-.1 .4-.3 .3M235.2 136l.6 .7"/>
<path d="M235.2 131.9l1.6 .5M235.4 134.5l-.6 .3M235.4 134.5l-.3 .1M235.8 136.7a1.28 1.28 0 0 1-1.2 1.5M235.8 135.6v1.2M235.8 135.6l-.6 .4M235.8 135.6v1.1M236.1 132.1l.5-.1 .4 .2M236.1 134l-.3 .3M236.1 135.4v.4l-.3 .4M236.1 135.4l.6 .7M236.3 132.2l.7 .1"/>
<path d="M236.4 133.9l-.6 .4M236.4 133.9l-.3 .1M236.7 136.1a1.29 1.29 0 0 1-1.2 1.5M236.8 135l-.1 1.3M236.8 132.1l.7 .3M236.8 135l-.7 .4M236.8 135l-.1 1.1M236.8 135l.8 .5M236.8 132.4l.8 .8M237 132.3a2.07 2.07 0 0 1 .9 2.6l-.1 .1M237 132.2a2.15 2.15 0 0 1 .9 2.9h-.1M237 132.3l-.2 .1"/>
<path d="M237 132.2l.5 .2M237 133.5l-.6 .4M237.5 132.4a1.84 1.84 0 0 1 .7 2.1M237.6 133.2l-1.2 .7M237.6 133.2l-.6 .3M237.6 135.5a1.19 1.19 0 0 1-1 1.4M237.9 134.4l-.3 1.7M237.9 134.4l-1.1 .6M237.9 134.4l-.3 1.1M238 131.8a2.11 2.11 0 0 0 1.1 1.8M238 131.8l.2 .6 .4 .3M238.6 132.7l.1 .5 .4 .4"/>
<path d="M238.6 132.7l14.7 8.5M239.1 133.6l14.7 8.5M244.1 125.7a1.92 1.92 0 0 1 2.6 .5 4.4 4.4 0 0 1 1.4 4.8 1.67 1.67 0 0 1-2.6-.1 4.8 4.8 0 0 1-1.8-4.8zM245.7 125.8a5.1 5.1 0 0 0 2.7 4.3M245.7 125.8l-2.1 1.2M245.7 125.5v.3M253.3 124.2a3.3 3.3 0 0 0 3 0M253.3 124.2v17M254.8 121.6a3.6 3.6 0 0 0-1.5 2.6M254.8 121.6a3.3 3.3 0 0 1 1.5 2.6M255.4 121.2a3.2 3.2 0 0 1 1.5 2.6M255.4 121.2l-.6 .4"/>
<path d="M256.3 124.2v17M256.9 123.8l-.6 .4M256.9 123.8v17M74.3 140.4v.1M74.3 141.3v.6M74.3 140.5l.2 .1M74.4 141.1l-43.7-25.1-.1 .1 43.7 25.2M74.5 141.2l-.2 .1M74.5 141.5l-.2-.2 .1 .9 .7 .4-.1-.2M74.5 140.4l.1-.1 .3 .6M74.5 140.4v.2M74.5 141.5v.2"/>
<path d="M74.6 140.3l-.1 .1M74.7 140.5l-.2 .1M74.8 140.3l.3 .5M74.9 142.3l.1 .1M74.9 140.9v.1M74.9 140.9h.1M74.9 140.9l.1 .2M74.9 140.2l-.1 .1M75 140.9l-.7 .4M75 140l.1 .3-.2-.1-.1 .1M75 141.1v.5l-.4 .2-.1-.1M75 141.1l-.5 .4"/>
<path d="M75 141.3l-.5 .4M75.1 140.8l.2 .2M75.2 141.3a.28 .28 0 0 1 .4 .1 .28 .28 0 0 1-.2 .4l-.2-.3zM75.3 141l.3 .2M75.4 141.9l-.5 .4M75.4 141.3l-.2 .1M75.6 142.1l.1 .2M75.6 142.1l-.5-.2-.3 .2 .1 .2M75.6 142.1l-.6 .3M75.7 142.3l.4 .5-.1 .1M75.7 142.8l.3-.1-.2 .1M75.7 142.2l-.6 .4"/>
<path d="M75.8 140.7l.3 .3-.5 .2M75.8 140.5v.2M75.8 141.6l.4-.4 .1 .4M75.8 141.9l.1 .3M75.8 142.8v.2l.5 .4 .2-.1M75.8 141.6v.3M75.8 140.5l.5 .3M75.8 142.8l.2 .1M75.8 140.7l-.5 .3M75.9 142.2l.3 .5M76.1 140.9l-.5 .3M76.1 142.9h-.1"/>
<path d="M76.3 141.3l-.5 .3M76.3 140.8l.2 .3M76.3 141.6l-.5 .3M76.3 142.6l-.1 .1M76.5 141.1v.7l-.2-.2M76.5 142.6l-.1-.2-.1 .4-.1-.1M76.5 142.6v.7M253.3 141.2a3.3 3.3 0 0 0 3 0M253.3 141.2l.1 .4 .4 .5M253.8 142.1a2.06 2.06 0 0 0 2.1 0M256.3 141.2l-.1 .6-.3 .3M256.9 140.8l-.1 .7-.9 .6"/>
<path d="M256.9 140.8l-.6 .4"/>
</g>
<g fill="none" stroke="#000" stroke-width=".21" stroke-dasharray="6.3 1.3 1.3 1.3 1.3 1.3">
<path d="M73.2 26.6v.3h.5M73.5 26.7v.2M119.4 53.4v-.1M119.4 53.3v.1M119.6 53.4h-.4v-.3M76.5 78v.2M76.8 78.1v-.2h-.5M45.7 98.7l-.2 .1M45.8 98.9a.32 .32 0 0 0-.2-.4 .32 .32 0 0 0-.4 .1M47.8 97.4l-.9 .6M47.8 97.4h.1M49.3 96.6l-1.5 .8"/>
<path d="M50 90.5v-.2M50 90.3v.2M50 89v1.5M50 87.9v1.1M50.3 90.4v-.3h-.5M52.1 94.9l1-.5M53.1 94.4l3-1.7M53.1 94.4h-.1M56.3 92.8v.1a.37 .37 0 0 1-.4 0 .37 .37 0 0 1-.1-.4M57.2 96v-1.4M57.2 98.1v-2.1M57.4 93.2l.2-.2-.2-.2"/>
<path d="M66.9 87.6v-.2M66.9 90.3v-1.3M66.9 92.5v-2.2M67.2 87.6v-.1a.37 .37 0 0 0-.2-.4 .37 .37 0 0 0-.4 .1M67.4 85.8a.32 .32 0 0 0 .2 .4 .32 .32 0 0 0 .4-.1M67.9 85.8l-.2 .1M71.5 83.8l-2.4 1.3M72.7 83.1l-1.2 .7M73.5 86.4v2.3M73.5 85.1v1.3M74.2 83.5l.2 .1M79.2 89v-.9"/>
<path d="M79.2 86.9v-.3M79.2 92v-3M30.2 111.2v2.5M30.2 109.7v1.5M31.4 107.8l1.5 .9M32.7 106.2l1.8-1.1M32.9 108.7l.9 .5M34.3 105.2l.2-.1M34.6 105.4l-.3-.5M34.9 110.2v.1a.37 .37 0 0 0 .4 0 .37 .37 0 0 0 .2-.4M35 109.9l.2 .1M35.4 108.3v-1.1"/>
<path d="M35.7 105.7l.1-.1-.1-.2M35.7 111.6a.32 .32 0 0 0 .5 .1 .32 .32 0 0 0 .1-.4M36 111.7v-.2M36 114.4v-1.3M36 116.6v-2.2M44.7 100.5v-.3M44.7 103.2v-1.4M44.7 105.4v-2.2M44.9 100.4l.1-.1a.37 .37 0 0 0-.2-.3 .37 .37 0 0 0-.4 .1M50 100.2v-1.6M50 102.3v-2.1M95.8 116.7h.4v.2"/>
<path d="M96 116.8v.2M96 117v-.2M96 115.5v1.5M96 114.5v1M102 119.2l.2-.1M102.3 119.4l-.3-.5M103.4 119.7l.1-.2-.1-.1M111.3 105.4l-.2 .2 .2 .1M111.5 108.5v-1.3M111.5 110.7v-2.2M112.6 105.2l-.2-.1M112.7 104.9l-.3 .5"/>
<path d="M112.8 114.1v-.2M112.8 116.9v-1.4M112.8 119.1v-2.2M113.1 114.1l.1-.1a.37 .37 0 0 0-.2-.3 .37 .37 0 0 0-.5 .1M113.4 112.3a.32 .32 0 0 0 .1 .4 .32 .32 0 0 0 .4-.1M113.9 112.3l-.2 .2M117.1 107.8l-4.7-2.7M117.3 107.9l-.2-.1M117.4 110.3l-2.4 1.4M117.4 110.3h.1M118.7 109.6l-1.3 .7M119.4 112.9v2.4"/>
<path d="M119.4 111.6v1.3M68.4 130.5h.1M68.7 133.4v-1.5M68.7 135.5v-2.1M69.8 130l-.2-.1M69.8 129.7l-.3 .5M73.2 132l-3.6-2.1M74.4 132.7l-1.2-.7M76.5 137.7v2.3M76.5 136.4v1.3M78.6 132.7l1.8-1M80.2 131.8l.2-.1"/>
<path d="M80.5 131.9l-.3-.4M81.1 134.4v-.9M81.1 137.4v-3M90.6 127v-.3M90.6 129.7v-1.4M90.6 131.9v-2.2M90.9 126.9l.1-.1a.37 .37 0 0 0-.3-.3 .37 .37 0 0 0-.4 .1M91.6 125.2l-.2 .1M91.7 125.5a.32 .32 0 0 0-.1-.5 .32 .32 0 0 0-.4 .1M93.7 124l-.9 .5M93.7 124h.1M95.2 123.1l-1.5 .9"/>
<path d="M96 126.4v2.4M96 125.2v1.2M98.1 121.5l.9-.6M99 120.9l3.2-1.8M99 120.9h.1M103.1 122.5v-1.4M103.1 122.5h.1M103.1 124.7v-2.2M237.5 132.4a1.81 1.81 0 0 1 .8 1.6M245.7 125.5v.3"/>
</g>
<path d="M247.7 127.4l-9.6 5.6" fill="none" stroke="#000" stroke-width=".21" stroke-dasharray="6.3 1.3 1.3 1.3 1.3 1.3" stroke-dashoffset="4"/>
<path d="M174.3 135.4v8.1" fill="none" stroke="#000" stroke-width=".21" stroke-dasharray="6.3 1.3 1.3 1.3 1.3 1.3" stroke-dashoffset="5.5"/>
<g font-size="8.5">
<text x="80.5" y="111.9">B</text>
<text x="156.4" y="142.6">DETALLE</text>
<text x="174.7" y="171.8">Perfiles verticales</text>
</g>
<g font-size="8.1">
<text x="22" y="8">6</text>
<text x="71.2" y="8">5</text>
<text x="121.2" y="8">4</text>
<text x="171.3" y="8">3</text>
<text x="221.3" y="8">2</text>
<text x="270.5" y="8">1</text>
<text x="2" y="30.5">D</text>
<text x="289" y="30.5">D</text>
<text x="1.7" y="83">C</text>
<text x="288.7" y="83">C</text>
<text x="2.7" y="133">B</text>
<text x="289.7" y="133">B</text>
<text x="2" y="185.5">A</text>
<text x="289" y="185.5">A</text>
<text x="22" y="208">6</text>
<text x="71.2" y="208">5</text>
<text x="121.2" y="208">4</text>
<text x="171.3" y="208">3</text>
<text x="221.3" y="208">2</text>
<text x="270.5" y="208">1</text>
</g>
<g font-size="4.7">
<text x="168.7" y="23.3">N.º DE</text>
<text x="163.8" y="27.8">ELEMENTO</text>
<text x="198.7" y="25.6">N.º DE PIEZA</text>
<text x="237.1" y="25.6">CANTIDAD</text>
<text x="143.4" y="81">2</text>
<text x="168.3" y="80.2">N.º DE</text>
<text x="198.9" y="82.4">N.º DE PIEZA</text>
<text x="238" y="82.4">CANTIDAD</text>
<text x="163.5" y="84.7">ELEMENTO</text>
<text x="173.9" y="92.2">6</text>
<text x="173.9" y="101.4">7</text>
<text x="143.4" y="109.6">5</text>
<text x="272.5" y="112.2">6</text>
<text x="142" y="139">3</text>
<text x="191.8" y="142.6">B</text>
<text x="203" y="141.6">7</text>
<text x="107.2" y="154.7">4</text>
<text x="160.9" y="150.8">ESCALA 1 : 1</text>
<text x="36.4" y="161.6">1</text>
</g>
<g font-size="4.2">
<text x="174.4" y="34.3">1</text>
<text x="189.3" y="34.3">Frame_Inferior</text>
<text x="248" y="34.3">1</text>
<text x="174.4" y="41.6">2</text>
<text x="189.3" y="41.6">25_2525_560_CL</text>
<text x="248" y="41.6">4</text>
<text x="174.4" y="48.9">3</text>
<text x="189.3" y="48.9">25_4108_Black</text>
<text x="246.8" y="48.9">12</text>
<text x="174.4" y="56.2">4</text>
<text x="189.3" y="56.2">25_2525_70_CL</text>
<text x="248" y="56.2">2</text>
<text x="174.4" y="63.6">5</text>
<text x="189.3" y="63.6">25_2015_PLAIN</text>
<text x="248" y="63.6">2</text>
<text x="188.9" y="90.1">_25_2015_PLAIN_body</text>
<text x="188.9" y="94.2">_2</text>
<text x="248.9" y="92.1">1</text>
<text x="188.9" y="101.3">_25_3272_4</text>
<text x="248.9" y="101.3">1</text>
</g>
<text font-size="3.9" x="277.9" y="188.5">A4</text>
<text font-size="2.9" x="14.9" y="207.6">Producto SOLIDWORKS Educational. Solo para uso en la enseñanza.</text>
<g font-size="2">
<text x="149.8" y="163.9">TÍTULO:</text>
<text x="149.8" y="186.4">N.º DE DIBUJO</text>
<text x="207.1" y="198.6">ESCALA:1:8</text>
<text x="251.5" y="198.6">HOJA 1 DE 1</text>
</g>
</svg>
